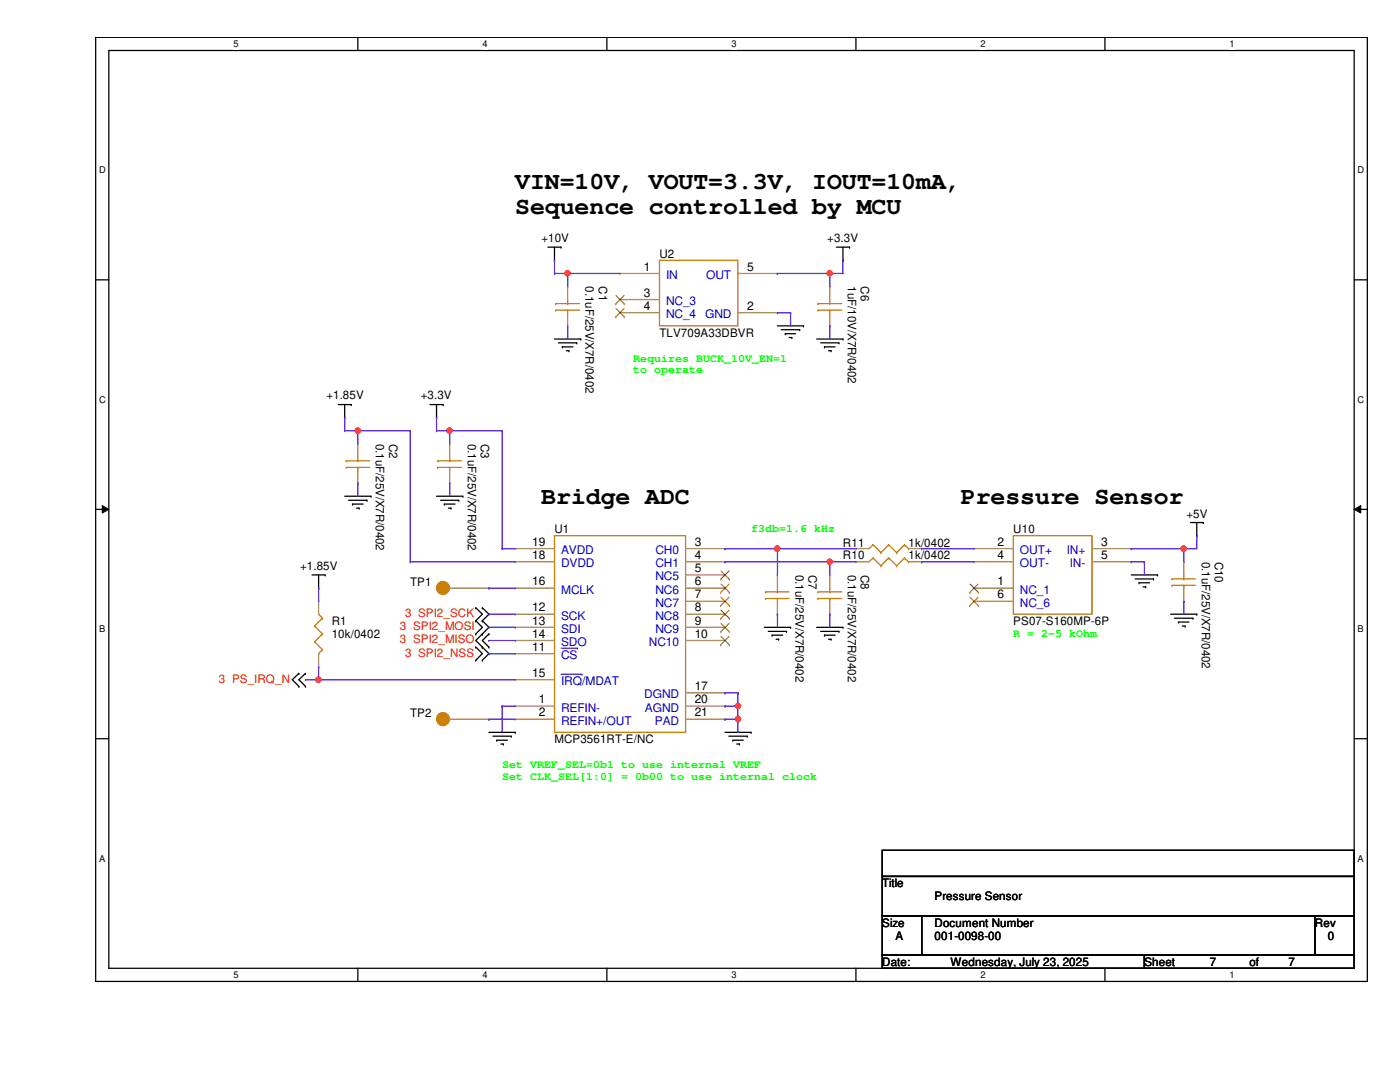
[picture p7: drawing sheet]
<svg xmlns="http://www.w3.org/2000/svg" width="279mm" height="216mm" viewBox="0 0 279 216" stroke-linecap="round" stroke-linejoin="round" font-family="sans-serif">
<path d="M19.1 7.5h253.8v188.3h-253.8zM21.7 10.1h248.6v183.1h-248.6z" fill="none" stroke="#000" stroke-width=".25"/>
<g fill="#fff">
<path d="M46.6 7.7h1v2.1h-1z"/>
<path d="M46.6 193.5h1v2.1h-1z"/>
</g>
<path d="M71.4 7.5v2.6M71.4 193.2v2.6" fill="none" stroke="#000" stroke-width=".25"/>
<g fill="#fff">
<path d="M96.3 7.7h1v2.1h-1z"/>
<path d="M96.3 193.5h1v2.1h-1z"/>
</g>
<path d="M121.1 7.5v2.6M121.1 193.2v2.6" fill="none" stroke="#000" stroke-width=".25"/>
<g fill="#fff">
<path d="M146 7.7h1v2.1h-1z"/>
<path d="M146 193.5h1v2.1h-1z"/>
</g>
<path d="M170.8 7.5v2.6M170.8 193.2v2.6" fill="none" stroke="#000" stroke-width=".25"/>
<g fill="#fff">
<path d="M195.7 7.7h1v2.1h-1z"/>
<path d="M195.7 193.5h1v2.1h-1z"/>
</g>
<path d="M220.5 7.5v2.6M220.5 193.2v2.6" fill="none" stroke="#000" stroke-width=".25"/>
<g fill="#fff">
<path d="M245.4 7.7h1v2.1h-1z"/>
<path d="M245.4 193.5h1v2.1h-1z"/>
<path d="M19.8 32.9h1.3v2.1h-1.3z"/>
<path d="M270.9 32.9h1.3v2.1h-1.3z"/>
<path d="M19.8 78.7h1.3v2.1h-1.3z"/>
<path d="M270.9 78.7h1.3v2.1h-1.3z"/>
</g>
<path d="M19.1 55.8h2.6M270.3 55.8h2.6" fill="none" stroke="#000" stroke-width=".25"/>
<g fill="#fff">
<path d="M19.8 124.5h1.2v2.1h-1.2z"/>
<path d="M270.9 124.5h1.3v2.1h-1.3z"/>
</g>
<path d="M19.1 101.6h2.6M270.3 101.6h2.6" fill="none" stroke="#000" stroke-width=".25"/>
<path d="M20.4 100.9l1.3 .7-1.3 .8zM270.3 101.6l1.3-.7v1.5z" fill="#000"/>
<path d="M20.4 100.9l1.3 .7-1.3 .8zM270.3 101.6l1.3-.7v1.5z" fill="none" stroke="#000" stroke-width=".2"/>
<g fill="#fff">
<path d="M19.8 170.3h1.2v2h-1.2z"/>
<path d="M270.9 170.3h1.3v2h-1.3z"/>
</g>
<g fill="none" stroke="#000" stroke-width=".25">
<path d="M109.3 49.3h2.7M110.7 51.9h.1M110.7 49.3v2.6M112 49.3h.1M166.9 49.3h2.6M168.2 51.9h.1M168.2 49.3v2.6M169.5 49.3h.1M110.7 67.6h5.2M111.5 68.4h3.6M112.2 69.2h.1M112.2 69.2h2.1"/>
<path d="M113 70h.5M113.5 70h.1M115.1 68.4h.1M115.9 67.6h.1M155.2 65h5.2M155.9 65.8h3.7M156.7 66.6h.1M156.7 66.6h2.1M157.5 67.4h.5M158 67.4h.1M159.6 65.8h.1M160.4 65h.1"/>
<path d="M163 67.6h5.2M163.8 68.4h3.6M164.5 69.2h.1M164.5 69.2h2.2M165.4 70h.5M165.9 70h.1M167.4 68.4h.1M168.2 67.6h.1M67.5 80.7h2.6M68.8 83.3h.1M68.8 99h5.2M68.8 80.7v2.6"/>
<path d="M69.6 99.8h3.6M70.1 80.7h.1M73.2 99.8h.1M74 99h.1M85.8 80.7h2.6M87.1 83.3h.1M87.1 80.7v2.6M87.1 99h5.3M87.9 99.8h3.7M88.4 80.7h.1M91.6 99.8h.1M92.4 99h.1"/>
<path d="M62.3 114.7h2.6M63.6 117.3h.1M63.6 114.7v2.6M64.9 114.7h.1M70.4 100.6h.1M70.4 100.6h2.1M71.2 101.4h.5M71.7 101.4h.1M88.7 100.6h.1M88.7 100.6h2.1M89.5 101.4h.5M90 101.4h.1"/>
<path d="M225.8 114.7h5.2M226.6 115.5h3.6M227.3 116.3h.1M227.3 116.3h2.1M228.1 117.1h.5M228.6 117.1h.1M230.2 115.5h.1M231 114.7h.1M237.6 104.3h2.6M238.8 106.9h.1M238.8 104.3v2.6M240.2 104.3h.1"/>
<path d="M59.6 134.4h.1M59.6 136.9h.1M59.6 134.4l-1.3 1.2 1.3 1.3M61 134.4h.1M61 136.9h.1M61 134.4l-1.4 1.2 1.4 1.3M95 121.3h.1M95 123.9h.1M95 126.5h.1M95 129.1h.1M95 131.7h.1M95 121.3l1.3 1.3-1.3 1.3"/>
<path d="M95 123.9l1.3 1.3-1.3 1.3M95 129.1l1.3 1.3-1.3 1.3M96.3 123.9h.1M96.3 121.3h.1M96.3 126.5h.1M96.3 131.7h.1M96.3 129.1h.1M96.3 121.3l1.3 1.3-1.3 1.3M96.3 123.9l1.3 1.3-2.6 2.6 2.6 2.6-1.3 1.3M97.6 126.5h.1M97.6 129.1h.1M97.6 126.5l-1.3 1.3 1.3 1.3"/>
<path d="M152.5 125.2h5.3M153.3 126h3.7M154.1 126.7h.1M154.1 126.7h2.1M154.9 127.5h.5M155.4 127.5h.1M157 126h.1M157.8 125.2h.1M163 125.2h5.2M163.8 126h3.6M164.5 126.7h.1M164.5 126.7h2.2"/>
<path d="M165.4 127.5h.5M165.9 127.5h.1M167.4 126h.1M168.2 125.2h.1M233.6 122.6h5.2M234.4 123.4h3.7M235.2 124.1h.1M235.2 124.1h2.1M236 124.9h.5M236.5 124.9h.1M238.1 123.4h.1M238.8 122.6h.1"/>
<path d="M19.1 147.4h2.6M97.6 146.1h5.2M98.4 146.9h3.6M99.1 147.7h.1M99.1 147.7h2.2M99.9 148.5h.6M100.5 148.5h.1M102 146.9h.1M102.8 146.1h.1M144.7 146.1h5.2M145.5 146.9h3.6M146.3 147.7h.1"/>
<path d="M146.3 147.7h2M147 148.5h.6M147.6 148.5h.1M149.1 146.9h.1M149.9 146.1h.1M270.3 147.4h2.6M176.1 169.7h94.2v5.2h-94.2zM176.1 174.9h94.2v7.9h-94.2zM176.1 182.8h7.8v7.8h-7.8zM176.1 190.6h52.3v2.6h-52.3zM183.9 182.8h78.5v7.8h-78.5zM228.4 190.6h41.9v2.6h-41.9z"/>
<path d="M262.4 182.8h7.9v7.8h-7.9z"/>
</g>
<circle cx="88.4" cy="143.5" r="1.3" fill="#cc8006"/>
<g fill="none" stroke="#cc8006" stroke-width=".25">
<path d="M113.3 59.8v.8M131.6 51.9h15.7v13.1h-15.7zM165.6 59.8v.8M110.9 60.6h.1M110.9 61.9h.1M110.9 60.6h4.8M110.9 61.9h4.8M113.3 61.9h.1M113.3 60.6h.1M113.3 61.9v.5M163.2 60.6h.1M163.2 61.9h.1"/>
<path d="M163.2 60.6h4.8M163.2 61.9h4.8M165.6 61.9h.1M165.6 60.6h.1M165.6 61.9v.5M69.1 91.9h.1M69.1 93.3h.1M69.1 91.9h4.7M69.1 93.3h4.7M71.4 93.3h.1M71.4 91.9h.1M71.4 91.2v.7"/>
<path d="M71.4 93.3v.5M87.4 91.9h.1M87.4 93.3h.1M87.4 91.9h4.7M87.4 93.3h4.7M89.7 93.3h.1M89.7 91.9h.1M89.7 91.2v.7M89.7 93.3v.5M110.7 106.9h26.1v39.2h-26.1zM152.8 118.1h.1M152.8 119.4h.1"/>
<path d="M152.8 118.1h4.7M152.8 119.4h4.7M155.2 119.4h.1M155.2 118.1h.1M155.2 117.3v.8M155.2 119.4v.6M163.2 118.1h.1M163.2 119.4h.1M163.2 118.1h4.8M163.2 119.4h4.8M165.6 119.4h.1M165.6 118.1h.1"/>
<path d="M165.6 117.3v.8M165.6 119.4v.6M174.2 111.3h.1M174.2 111.3l-.8 .8M174.2 111.3l1.6 1.6M175.8 112.9h.1M177.4 111.3h.1M177.4 111.3l-1.6 1.6M177.4 111.3l1.5 1.6M178.9 112.9h.1M180.5 111.3h.1M180.5 111.3l-1.6 1.6"/>
<path d="M180.5 111.3l.8 .8M181.3 112.1h.1M202.2 106.9h15.7v15.7h-15.7zM233.9 115.5h.1M233.9 116.8h.1M233.9 115.5h4.7M233.9 116.8h4.7M236.3 116.8h.1M236.3 115.5h.1M236.3 114.7v.8M236.3 116.8v.5M62.8 124.9h.1"/>
<path d="M62.8 128.1h.1M62.8 124.9l1.5 1.6M62.8 128.1l1.5 1.5M63.6 130.4h.1M63.6 122.6l.7 .8M64.3 123.4h.1M64.3 126.5h.1M64.3 129.6h.1M64.3 123.4l-1.5 1.5M64.3 126.5l-1.5 1.6M64.3 129.6l-.7 .8"/>
<circle cx="88.4" cy="143.5" r="1.3"/>
</g>
<g fill="none" stroke="#a84" stroke-width=".25">
<path d="M113.3 57.1h.1M113.3 57.1v2.7M123.7 59.8h.1M123.7 54.6h.1M123.7 54.6h7.9M123.7 59.8h7.9M147.3 54.6h7.9M155.2 54.6h.1M165.6 57.1h.1M165.6 57.1v2.7M113.3 65h.1M113.3 62.4v2.6"/>
<path d="M123.7 62.4h.1M123.7 62.4h7.9M147.3 62.4h7.9M155.2 62.4h.1M165.6 65h.1M165.6 62.4v2.6M71.4 96.4h.1M71.4 88.6h.1M71.4 88.6v2.6M71.4 93.8v2.6M89.7 96.4h.1M89.7 88.6h.1"/>
<path d="M89.7 88.6v2.6M89.7 93.8v2.6M63.6 120h.1M63.6 120v2.6M102.8 117.3h.1M102.8 112.1h.1M102.8 109.5h.1M102.8 117.3h7.9M102.8 112.1h7.9M102.8 109.5h7.9M136.8 117.3h7.9M136.8 112.1h7.9"/>
<path d="M136.8 109.5h7.9M136.8 114.7h7.9M136.8 120h7.9M144.7 109.5h.1M144.7 112.1h.1M144.7 114.7h.1M144.7 117.3h.1M144.7 120h.1M155.2 114.7h.1M155.2 114.7v2.6M155.2 120v2.6M165.6 114.7h.1"/>
<path d="M165.6 114.7v2.6M165.6 120v2.6M170.9 112.1h.1M170.9 112.1h2.5M181.3 112.1h2.6M183.9 112.1h.1M194.4 117.3h.1M194.4 109.5h.1M194.4 112.1h.1M194.4 120h.1M194.4 117.3h7.8M194.4 112.1h7.8"/>
<path d="M194.4 109.5h7.8M194.4 120h7.8M217.9 112.1h7.9M217.9 109.5h7.9M225.8 109.5h.1M225.8 112.1h.1M236.3 120h.1M236.3 112.1h.1M236.3 112.1v2.6M236.3 117.3v2.7M63.6 133.1h.1M63.6 130.4v2.7"/>
<path d="M102.8 130.4h.1M102.8 122.6h.1M102.8 125.2h.1M102.8 127.8h.1M102.8 135.6h.1M102.8 130.4h7.9M102.8 122.6h7.9M102.8 125.2h7.9M102.8 127.8h7.9M102.8 135.6h7.9M136.8 122.6h7.9M136.8 125.2h7.9"/>
<path d="M136.8 127.8h7.9M136.8 138.3h7.9M144.7 138.3h.1M144.7 122.6h.1M144.7 125.2h.1M144.7 127.8h.1M155.2 122.6h.1M165.6 122.6h.1M89.7 143.5h7.9M97.6 143.5h.1M102.8 140.9h.1M102.8 143.5h.1"/>
<path d="M102.8 143.5h7.9M102.8 140.9h7.9M136.8 143.5h7.9M136.8 140.9h7.9M144.7 140.9h.1M144.7 143.5h.1"/>
</g>
<path d="M112 129.3h3.2M112 134.5h4.2M115.2 129.3h.1M116.2 134.5h.1" fill="none" stroke="#00c" stroke-width=".2"/>
<g fill="none" stroke="#804000" stroke-width=".2">
<path d="M122.9 59l1.7 1.6M124.5 59l-1.6 1.6M122.9 60.6h.1M122.9 63.2h.1M122.9 61.6l1.7 1.6M124.5 61.6l-1.6 1.6M124.6 60.6h.1M124.6 63.2h.1M143.8 115.6h.1M143.8 118.2h.1M143.9 113.9l1.6 1.7M143.9 116.5l1.6 1.7"/>
<path d="M143.9 119.2l1.6 1.6M145.5 113.9l-1.7 1.7M145.5 116.5l-1.7 1.7M145.5 119.2l-1.7 1.6M145.5 115.6h.1M145.5 118.2h.1M193.5 118.2h.1M193.6 116.5l1.6 1.7M193.6 119.2l1.6 1.6M195.2 116.5l-1.7 1.7M195.2 119.2l-1.7 1.6M195.2 118.2h.1"/>
<path d="M143.8 120.8h.1M143.8 123.4h.1M143.8 126h.1M143.8 128.7h.1M143.9 121.8l1.6 1.6M143.9 124.4l1.6 1.6M143.9 127l1.6 1.7M145.5 121.8l-1.7 1.6M145.5 124.4l-1.7 1.6M145.5 127l-1.7 1.7M145.5 120.8h.1M145.5 123.4h.1"/>
<path d="M145.5 126h.1M145.5 128.7h.1M193.5 120.8h.1M195.2 120.8h.1"/>
</g>
<circle cx="88.4" cy="117.3" r="1.3" fill="#cc8006"/>
<g fill="none" stroke="#cc8006" stroke-width=".25">
<path d="M174.2 108.7h.1M174.2 108.7l-.8 .8M174.2 108.7l1.6 1.6M175.8 110.3h.1M177.4 108.7h.1M177.4 108.7l-1.6 1.6M177.4 108.7l1.5 1.6M178.9 110.3h.1M180.5 108.7h.1M180.5 108.7l-1.6 1.6M180.5 108.7l.8 .8M181.3 109.5h.1"/>
<circle cx="88.4" cy="117.3" r="1.3"/>
</g>
<path d="M89.7 117.3h7.9M97.6 117.3h.1M170.9 109.5h.1M170.9 109.5h2.5M181.3 109.5h2.6M183.9 109.5h.1" fill="none" stroke="#a84" stroke-width=".25"/>
<path d="M147.3 138.3h.1M147.3 138.3v2.6" fill="none" stroke="#4200ff" stroke-width=".25"/>
<circle cx="147.3" cy="140.9" r=".5" fill="#f00"/>
<circle cx="147.3" cy="140.9" r=".5" fill="none" stroke="#f00" stroke-width=".25"/>
<path d="M144.7 138.3h.1M144.7 138.3h2.6M144.7 140.9h.1M144.7 143.5h.1M144.7 140.9h2.6M144.7 143.5h2.6M147.3 140.9h.1M147.3 143.5h.1M147.3 140.9v5.2" fill="none" stroke="#4200ff" stroke-width=".25"/>
<circle cx="147.3" cy="143.5" r=".51" fill="#f00"/>
<circle cx="147.3" cy="143.5" r=".51" fill="none" stroke="#f00" stroke-width=".25"/>
<path d="M144.7 112.1h.1M144.7 112.1h20.9M183.9 109.5h.1M183.9 112.1h.1M183.9 109.5h10.5M183.9 112.1h10.5" fill="none" stroke="#4200ff" stroke-width=".25"/>
<circle cx="165.6" cy="112.1" r=".5" fill="#f00"/>
<circle cx="165.6" cy="112.1" r=".5" fill="none" stroke="#f00" stroke-width=".25"/>
<path d="M144.7 109.5h.1M144.7 109.5h10.5" fill="none" stroke="#4200ff" stroke-width=".25"/>
<circle cx="155.1" cy="109.5" r=".51" fill="#f00"/>
<circle cx="155.1" cy="109.5" r=".51" fill="none" stroke="#f00" stroke-width=".25"/>
<g fill="none" stroke="#4200ff" stroke-width=".25">
<path d="M110.7 51.9h.1M110.7 54.6h.1M110.7 51.9v2.7M110.7 54.6h2.6M113.3 54.6h.1M113.3 54.6v2.5M168.2 51.9h.1M168.2 51.9v2.7M155.2 109.5h.1M155.2 109.5v5.2M155.2 109.5h15.7M165.6 112.1h.1"/>
<path d="M165.6 112.1v2.6M165.6 112.1h5.3M155.2 122.6h.1M155.2 122.6v2.6M165.6 122.6h.1M165.6 122.6v2.6"/>
</g>
<circle cx="113.2" cy="54.5" r=".5" fill="#f00"/>
<circle cx="113.2" cy="54.5" r=".5" fill="none" stroke="#f00" stroke-width=".25"/>
<path d="M113.3 54.6h.1M113.3 54.6h10.4M155.2 54.6h.1M155.2 54.6h10.4M165.6 54.6h.1M165.6 54.6v2.5" fill="none" stroke="#4200ff" stroke-width=".25"/>
<circle cx="165.6" cy="54.5" r=".5" fill="#f00"/>
<circle cx="165.6" cy="54.5" r=".5" fill="none" stroke="#f00" stroke-width=".25"/>
<g fill="none" stroke="#4200ff" stroke-width=".25">
<path d="M165.6 54.6h.1M165.6 54.6h2.6M113.3 65h.1M113.3 65v2.6M155.2 62.4h.1M155.2 62.4h2.6M157.8 62.4h.1M157.8 62.4v2.6M165.6 65h.1M165.6 65v2.6M89.7 96.4h.1M89.7 85.9h.1"/>
<path d="M89.7 96.4v2.6M89.7 85.9h10.5M100.2 85.9h.1M100.2 85.9v23.6M97.6 117.3h.1M97.6 117.3h5.2M100.2 109.5h.1M100.2 109.5h2.6M225.8 112.1h.1M225.8 109.5h.1M225.8 112.1h2.6M225.8 109.5h10.5"/>
<path d="M228.4 112.1h.1M228.4 112.1v2.6M238.8 106.9h.1M238.8 106.9v2.6M100.2 140.9h.1M100.2 140.9h2.6M100.2 140.9v5.2"/>
</g>
<circle cx="89.7" cy="85.9" r=".51" fill="#f00"/>
<circle cx="89.7" cy="85.9" r=".51" fill="none" stroke="#f00" stroke-width=".25"/>
<path d="M68.8 83.3h.1M68.8 85.9h.1M68.8 85.9h2.6M68.8 83.3v2.6M87.1 83.3h.1M87.1 85.9h.1M87.1 83.3v2.6M87.1 85.9h2.6M89.7 85.9h.1M89.7 85.9v2.7" fill="none" stroke="#4200ff" stroke-width=".25"/>
<circle cx="71.4" cy="85.9" r=".51" fill="#f00"/>
<circle cx="71.4" cy="85.9" r=".51" fill="none" stroke="#f00" stroke-width=".25"/>
<g fill="none" stroke="#4200ff" stroke-width=".25">
<path d="M71.4 85.9h.1M71.4 96.4h.1M71.4 85.9h10.5M71.4 85.9v2.7M71.4 96.4v2.6M81.9 85.9h.1M81.9 85.9v26.2M81.9 112.1h.1M81.9 112.1h20.9M236.3 120h.1M236.3 109.5h.1M236.3 120v2.6"/>
<path d="M236.3 109.5h2.5M97.6 143.5h.1M97.6 143.5h5.2"/>
</g>
<circle cx="236.2" cy="109.5" r=".51" fill="#f00"/>
<circle cx="236.2" cy="109.5" r=".51" fill="none" stroke="#f00" stroke-width=".25"/>
<g fill="none" stroke="#4200ff" stroke-width=".25">
<path d="M236.3 109.5h.1M236.3 109.5v2.6M61 135.6h.1M61 135.6h41.8M63.6 133.1h.1M63.6 135.6h.1M63.6 133.1v2.5M97.6 122.6h.1M97.6 125.2h.1M97.6 130.4h.1M97.6 127.8h.1M97.6 122.6h5.2"/>
<path d="M97.6 125.2h5.2M97.6 130.4h5.2M97.6 127.8h5.2"/>
</g>
<circle cx="63.5" cy="135.6" r=".51" fill="#f00"/>
<circle cx="63.5" cy="135.6" r=".51" fill="none" stroke="#f00" stroke-width=".25"/>
<path d="M63.6 117.3h.1M63.6 117.3v2.7" fill="none" stroke="#4200ff" stroke-width=".25"/>
<circle cx="147.3" cy="140.9" r=".5" fill="#f00"/>
<circle cx="147.3" cy="140.9" r=".5" fill="none" stroke="#f00" stroke-width=".25"/>
<circle cx="147.3" cy="143.5" r=".51" fill="#f00"/>
<circle cx="147.3" cy="143.5" r=".51" fill="none" stroke="#f00" stroke-width=".25"/>
<circle cx="165.6" cy="112.1" r=".5" fill="#f00"/>
<circle cx="165.6" cy="112.1" r=".5" fill="none" stroke="#f00" stroke-width=".25"/>
<circle cx="155.1" cy="109.5" r=".51" fill="#f00"/>
<circle cx="155.1" cy="109.5" r=".51" fill="none" stroke="#f00" stroke-width=".25"/>
<circle cx="113.2" cy="54.5" r=".5" fill="#f00"/>
<circle cx="113.2" cy="54.5" r=".5" fill="none" stroke="#f00" stroke-width=".25"/>
<circle cx="165.6" cy="54.5" r=".5" fill="#f00"/>
<circle cx="165.6" cy="54.5" r=".5" fill="none" stroke="#f00" stroke-width=".25"/>
<circle cx="89.7" cy="85.9" r=".51" fill="#f00"/>
<circle cx="89.7" cy="85.9" r=".51" fill="none" stroke="#f00" stroke-width=".25"/>
<circle cx="71.4" cy="85.9" r=".51" fill="#f00"/>
<circle cx="71.4" cy="85.9" r=".51" fill="none" stroke="#f00" stroke-width=".25"/>
<circle cx="236.2" cy="109.5" r=".51" fill="#f00"/>
<circle cx="236.2" cy="109.5" r=".51" fill="none" stroke="#f00" stroke-width=".25"/>
<circle cx="63.5" cy="135.6" r=".51" fill="#f00"/>
<circle cx="63.5" cy="135.6" r=".51" fill="none" stroke="#f00" stroke-width=".25"/>
<g font-size="5">
<text x="102.8" y="37.8">VIN=10V, VOUT=3.3V, IOUT=10mA,</text>
<text x="102.8" y="42.8">Sequence controlled by MCU</text>
<text x="108" y="100.6">Bridge ADC</text>
<text x="191.8" y="100.6">Pressure Sensor</text>
</g>
<g font-size="2.4">
<text x="128.5" y="59.2">3</text>
<text x="128.5" y="54">1</text>
<text x="149.1" y="54">5</text>
<text x="128.5" y="61.8">4</text>
<text x="149.1" y="61.8">2</text>
<text x="106.2" y="111.5">18</text>
<text x="106.2" y="108.9">19</text>
<text x="138.6" y="108.9">3</text>
<text x="138.6" y="111.5">4</text>
<text x="199.1" y="108.9">2</text>
<text x="199.1" y="111.5">4</text>
<text x="219.8" y="108.9">3</text>
<text x="219.8" y="111.5">5</text>
<text x="106.2" y="116.8">16</text>
<text x="138.6" y="114.2">5</text>
<text x="138.6" y="116.8">6</text>
<text x="138.6" y="119.4">7</text>
<text x="199.1" y="116.8">1</text>
<text x="199.1" y="119.4">6</text>
<text x="106.2" y="122">12</text>
<text x="106.2" y="124.6">13</text>
<text x="138.6" y="122">8</text>
<text x="138.6" y="124.6">9</text>
<text x="106.2" y="129.9">11</text>
<text x="106.2" y="127.3">14</text>
<text x="138.6" y="127.3">10</text>
<text x="106.2" y="135.1">15</text>
<text x="138.6" y="137.7">17</text>
<text x="107.5" y="140.3">1</text>
<text x="107.5" y="143">2</text>
<text x="138.6" y="140.3">20</text>
<text x="138.6" y="143">21</text>
</g>
<g font-size="2.4" fill="#00c">
<text x="132.9" y="55.7">IN</text>
<text x="140.9" y="55.7">OUT</text>
<text x="132.9" y="60.9">NC_3</text>
<text x="132.9" y="63.5">NC_4</text>
<text x="140.7" y="63.5">GND</text>
<text x="112" y="113.2">DVDD</text>
<text x="112" y="110.6">AVDD</text>
<text x="130.8" y="110.6">CH0</text>
<text x="130.8" y="113.2">CH1</text>
<text x="203.5" y="110.6">OUT+</text>
<text x="203.5" y="113.2">OUT-</text>
<text x="212.9" y="110.6">IN+</text>
<text x="213.5" y="113.2">IN-</text>
<text x="112" y="118.4">MCLK</text>
<text x="130.8" y="115.8">NC5</text>
<text x="130.8" y="118.4">NC6</text>
<text x="203.5" y="118.4">NC_1</text>
<text x="112" y="123.7">SCK</text>
<text x="130.8" y="121.1">NC7</text>
<text x="130.8" y="123.7">NC8</text>
<text x="203.5" y="121.1">NC_6</text>
<text x="112" y="131.5">CS</text>
<text x="112" y="126.3">SDI</text>
<text x="112" y="128.9">SDO</text>
<text x="129.5" y="128.9">NC10</text>
<text x="130.8" y="126.3">NC9</text>
<text x="112" y="136.7">IRQ/MDAT</text>
<text x="112" y="142">REFIN-</text>
<text x="128.6" y="139.4">DGND</text>
<text x="128.7" y="142">AGND</text>
<text x="112" y="144.6">REFIN+/OUT</text>
<text x="130.7" y="144.6">PAD</text>
</g>
<g font-size="2.3">
<text x="108" y="48.3">+10V</text>
<text x="131.6" y="51.5">U2</text>
<text x="165.1" y="48.3">+3.3V</text>
<text x="116.9" y="57.1" transform="rotate(90 116.9 57.1)">0.1uF/25V/X7R/0402</text>
<text x="119.5" y="57.1" transform="rotate(90 119.5 57.1)">C1</text>
<text x="169.2" y="57.1" transform="rotate(90 169.2 57.1)">1uF/10V/X7R/0402</text>
<text x="171.8" y="57.1" transform="rotate(90 171.8 57.1)">C6</text>
<text x="131.6" y="67.2">TLV709A33DBVR</text>
<text x="65.2" y="79.7">+1.85V</text>
<text x="84" y="79.7">+3.3V</text>
<text x="75" y="88.6" transform="rotate(90 75 88.6)">0.1uF/25V/X7R/0402</text>
<text x="77.6" y="88.6" transform="rotate(90 77.6 88.6)">C2</text>
<text x="93.3" y="88.6" transform="rotate(90 93.3 88.6)">0.1uF/25V/X7R/0402</text>
<text x="96" y="88.6" transform="rotate(90 96 88.6)">C3</text>
<text x="110.7" y="106.4">U1</text>
<text x="202.2" y="106.4">U10</text>
<text x="236.8" y="103.3">+5V</text>
<text x="59.9" y="113.7">+1.85V</text>
<text x="168.2" y="111.6">R10</text>
<text x="168.2" y="109.1">R11</text>
<text x="181.3" y="111.6">1k/0402</text>
<text x="181.3" y="109.1">1k/0402</text>
<text x="239.9" y="112.1" transform="rotate(90 239.9 112.1)">0.1uF/25V/X7R/0402</text>
<text x="242.4" y="112.1" transform="rotate(90 242.4 112.1)">C10</text>
<text x="81.9" y="116.9">TP1</text>
<text x="158.8" y="114.7" transform="rotate(90 158.8 114.7)">0.1uF/25V/X7R/0402</text>
<text x="161.4" y="114.7" transform="rotate(90 161.4 114.7)">C7</text>
<text x="169.2" y="114.7" transform="rotate(90 169.2 114.7)">0.1uF/25V/X7R/0402</text>
<text x="171.8" y="114.7" transform="rotate(90 171.8 114.7)">C8</text>
<text x="66.2" y="124.7">R1</text>
<text x="202.2" y="124.7">PS07-S160MP-6P</text>
<text x="66.2" y="127.3">10k/0402</text>
<text x="81.9" y="143">TP2</text>
<text x="110.7" y="148.3">MCP3561RT-E/NC</text>
<text x="176.1" y="177">Title</text>
<text x="186.5" y="179.7">Pressure Sensor</text>
<text x="176.1" y="184.9">Size</text>
<text x="186.5" y="184.9">Document Number</text>
<text x="262.4" y="184.9">Rev</text>
<text x="178.7" y="187.5">A</text>
<text x="186.5" y="187.5">001-0098-00</text>
<text x="265" y="187.5">0</text>
<text x="176.1" y="192.7">Date:</text>
<text x="189.7" y="192.7">Wednesday, July 23, 2025</text>
<text x="228.4" y="192.7">Sheet</text>
<text x="241.5" y="192.7">7</text>
<text x="249.3" y="192.7">of</text>
<text x="257.2" y="192.7">7</text>
</g>
<g font-size="2.3" fill="#0f0">
<text x="126.4" y="72.1">Requires BUCK_10V_EN=1</text>
<text x="126.4" y="74.5">to operate</text>
<text x="149.9" y="106.2">f3db=1.6 kHz</text>
<text x="202.2" y="127.1">R = 2-5 kOhm</text>
<text x="100.2" y="153.2">Set VREF_SEL=0b1 to use internal VREF</text>
<text x="100.2" y="155.6">Set CLK_SEL[1:0] = 0b00 to use internal clock</text>
</g>
<g font-size="2.3" fill="#f00">
<text x="79.8" y="125.8">3 SPI2_MOSI</text>
<text x="80.9" y="123.1">3 SPI2_SCK</text>
<text x="79.8" y="128.4">3 SPI2_MISO</text>
<text x="80.9" y="131">3 SPI2_NSS</text>
<text x="43.7" y="136.2">3 PS_IRQ_N</text>
</g>
<g font-size="1.9">
<text x="46.6" y="9.4">5</text>
<text x="96.3" y="9.4">4</text>
<text x="146" y="9.4">3</text>
<text x="195.7" y="9.4">2</text>
<text x="245.4" y="9.4">1</text>
<text x="19.8" y="34.6">D</text>
<text x="270.9" y="34.6">D</text>
<text x="19.8" y="80.3">C</text>
<text x="270.9" y="80.3">C</text>
<text x="19.8" y="126.2">B</text>
<text x="270.9" y="126.2">B</text>
<text x="19.8" y="171.9">A</text>
<text x="270.9" y="171.9">A</text>
<text x="46.6" y="195.2">5</text>
<text x="96.3" y="195.2">4</text>
<text x="146" y="195.2">3</text>
<text x="195.7" y="195.2">2</text>
<text x="245.4" y="195.2">1</text>
</g>
</svg>
